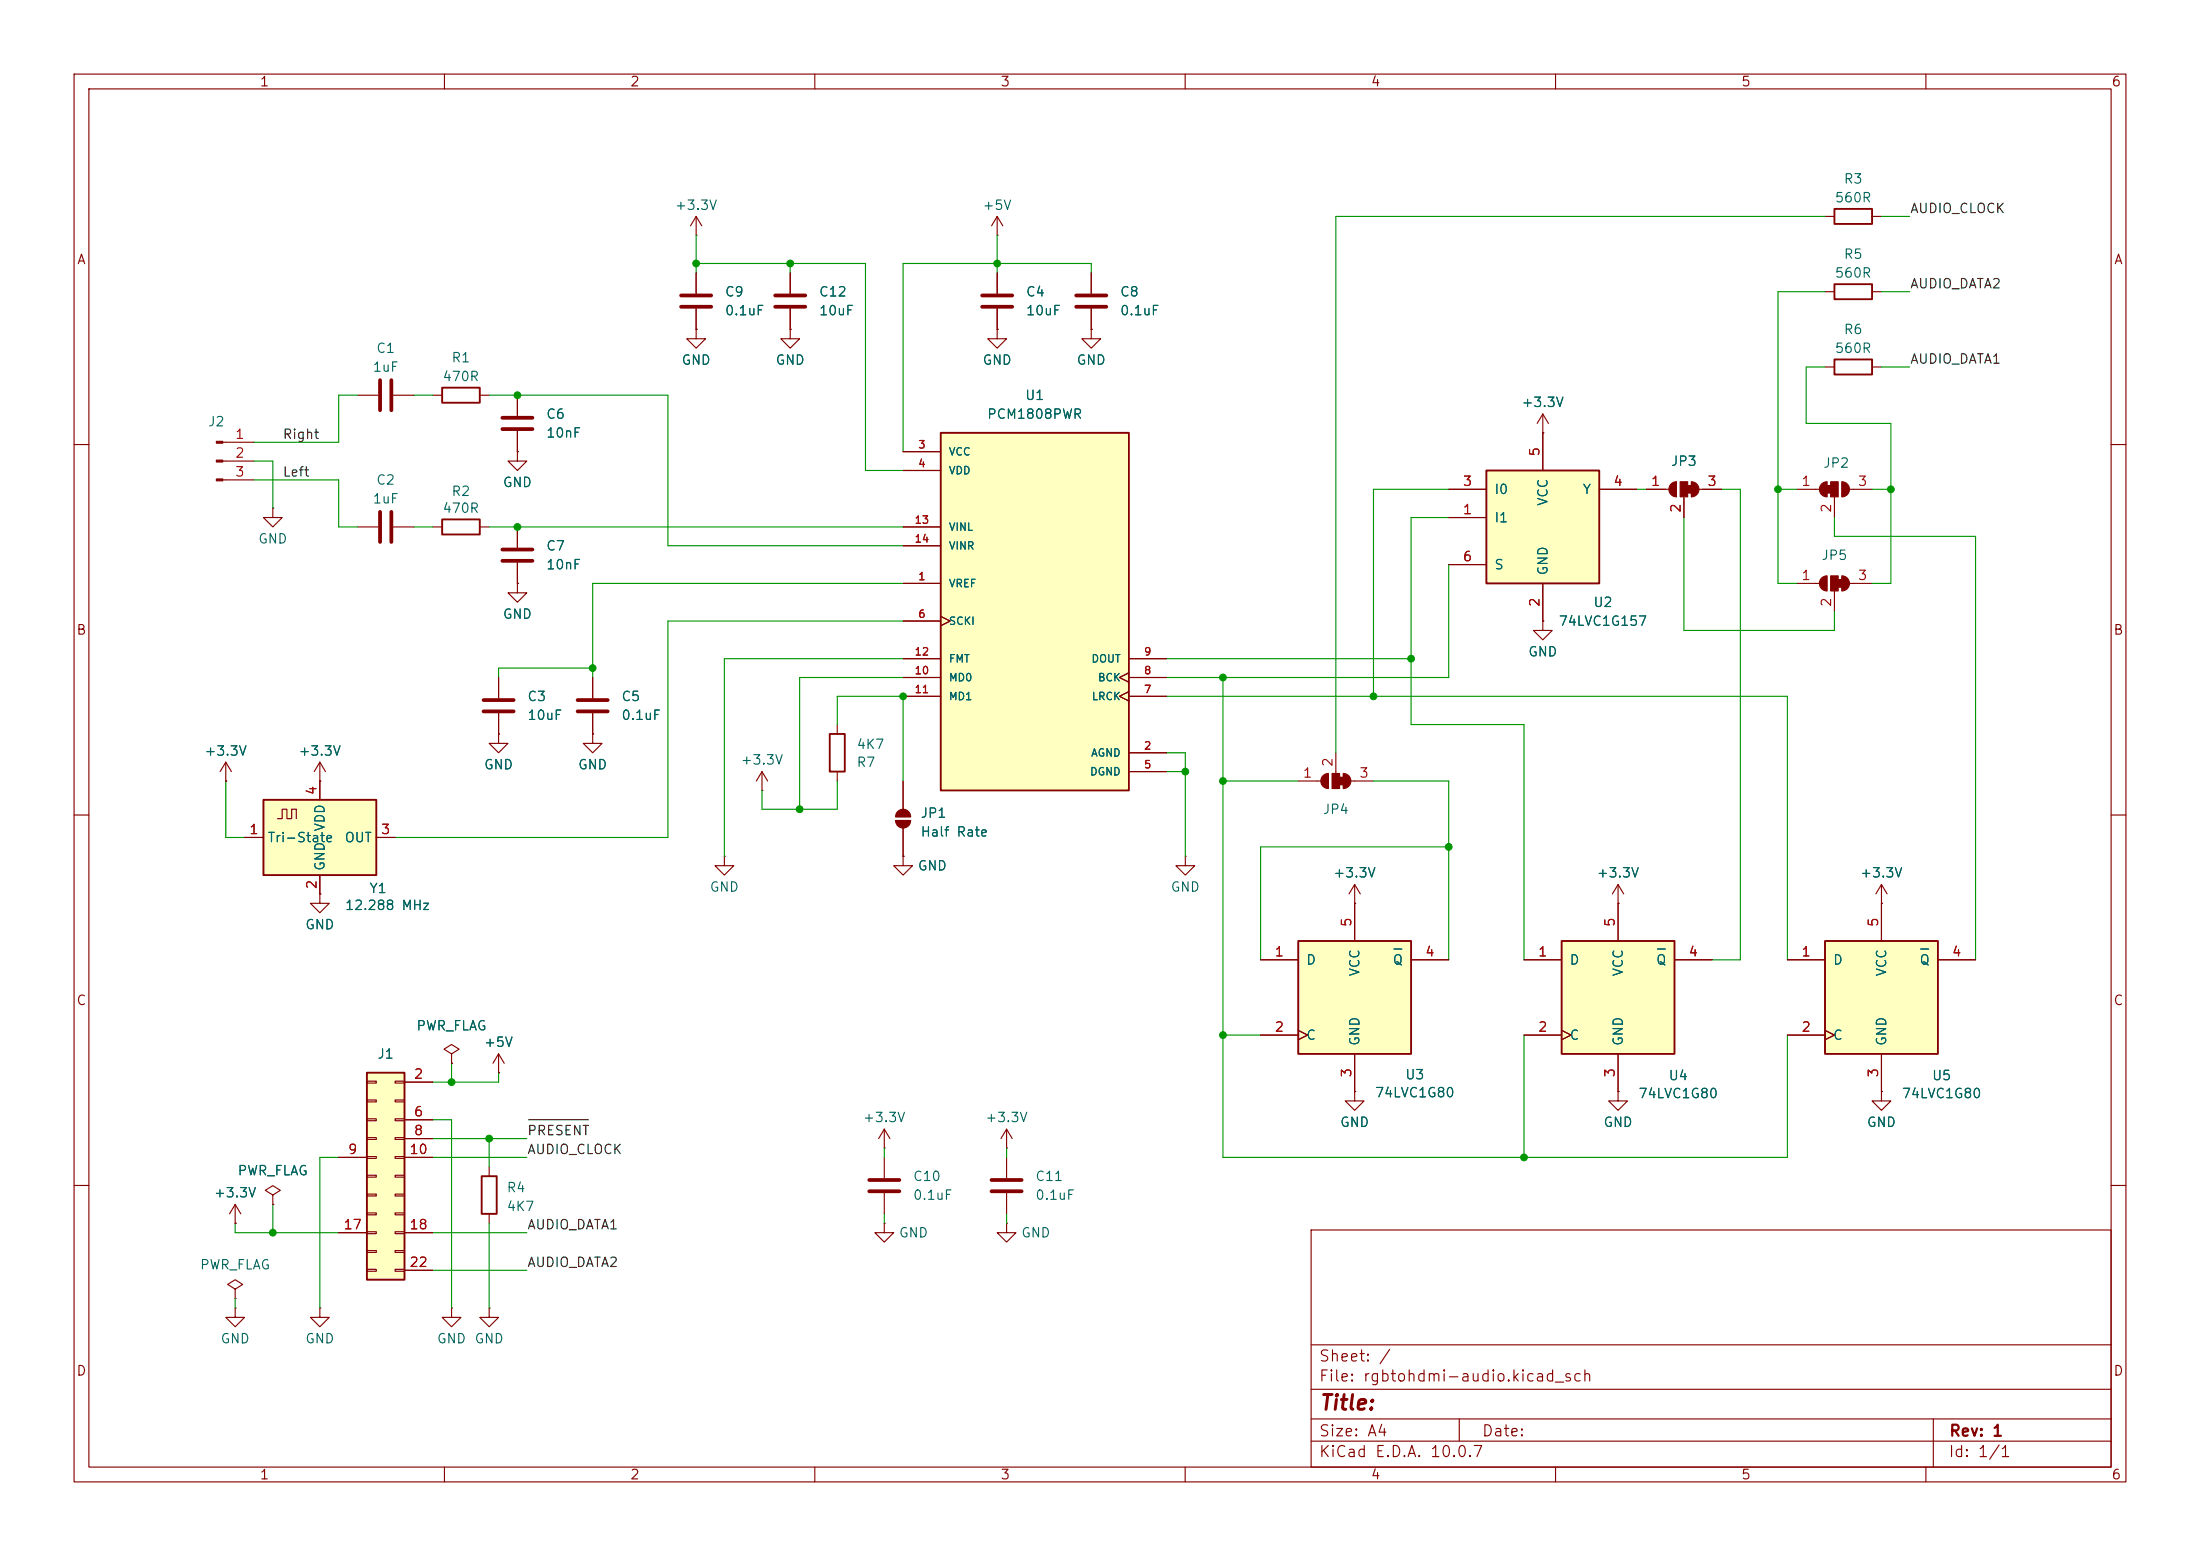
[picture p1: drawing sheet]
<svg xmlns="http://www.w3.org/2000/svg" width="297mm" height="210mm" viewBox="0 0 297 210" stroke-linecap="round" stroke-linejoin="round" font-family="sans-serif">
<g fill="none" stroke="#840000" stroke-width=".15">
<path d="M10 10h277v190h-277zM12 12h273v186h-273zM60 10v2M110 10v2M160 10v2M210 10v2M260 10v2M246.4 39.4h1.2M252.7 39.4h1.3M30.1 59.7h4.2M69.8 53.3v2.8M69.8 58.2v2.8"/>
<path d="M208.3 58.4h.1M208.3 55.9l-.8 1.3M208.3 55.9l.7 1.3M208.3 55.9v2.5M10 60h2M30.1 62.2h4.2M30.1 64.8h4.2M58.4 71.1h1.3M64.8 71.1h1.2M69.8 61v1.2h-1.2l1.2 1.3 1.3-1.3h-1.3M69.8 61h.1M69.8 78.7v1.3h-1.2l1.2 1.3 1.3-1.3h-1.3"/>
<path d="M69.8 78.7h.1M69.8 71.1v2.8M69.8 75.9v2.8M222.2 66h3.1M226.3 65v2.1M227.3 67.1v2.8M228.3 65v2.1M229.4 66h3M242.6 66h3M246.6 65v2.1M247.6 67.1v2.8M248.7 65v2.1"/>
<path d="M249.7 66h3M285 60h2M67.3 99.1v1.2h1.3l-1.3 1.3-1.3-1.3h1.3M67.3 99.1h.1M67.3 91.4v2.8M67.3 96.3v2.8M80 91.4v2.8M80 96.3v2.8M113 97.8v1.3M10 110h2M113 104.1v1.3M120.9 110.2h2"/>
<path d="M120.9 110.7h2M121.9 115.6v1.2h1.3l-1.3 1.3-1.3-1.3h1.3M121.9 115.6h.1M121.9 105.4v3.8M121.9 111.8v3.8M160 115.6v1.2h1.3l-1.3 1.3-1.3-1.3h1.3M160 115.6h.1M175.3 105.4h3M179.3 104.4v2M180.3 101.6v2.8M181.4 104.4v2M182.4 105.4h3"/>
<path d="M218.4 119.4l-.7 1.3M218.4 119.4l.8 1.3M218.4 119.4v2.5M285 110h2M218.4 121.9h.1M10 160h2M31.7 174l1.1-.6-1.1-.7-1 .7 1 .6v1.3M31.7 175.3h.1M135.9 165.1v1.3h1.3l-1.3 1.2-1.3-1.2h1.3M135.9 165.1h.1M177 166h108v32h-108zM285 160h2"/>
<path d="M60 198v2M110 198v2M160 198v2M177 194.5h108M177 191.5h108M177 187.5h108M177 181.5h108M197 191.5v3M210 198v2M260 198v2M261 191.5v6.5"/>
</g>
<g fill="#840000" stroke="#840000" stroke-width=".15">
<path d="M29.2 59.6h.9v.2h-.9z"/>
<path d="M29.2 62.1h.9v.3h-.9z"/>
<path d="M29.2 64.6h.9v.3h-.9z"/>
<path d="M246.6 65.5h.5v1h-.5z"/>
<path d="M245.9 65.3l.4-.2 .3-.1v2.1a1.02 1.02 0 0 1-.9-.7 1.02 1.02 0 0 1 .2-1.1z"/>
<path d="M247.1 65h1.1v2.1h-1.1z"/>
<path d="M248.7 65a1.02 1.02 0 0 1 1 1 1.02 1.02 0 0 1-1 1.1z"/>
<path d="M178.6 104.7l.4-.2 .3-.1v2a1.02 1.02 0 0 1-.9-.6 1.02 1.02 0 0 1 .2-1.1z"/>
<path d="M179.8 104.4h1v2h-1z"/>
<path d="M180.8 104.9h.6v1h-.6z"/>
<path d="M181.4 104.4a1.02 1.02 0 0 1 1 1 1.02 1.02 0 0 1-1 1z"/>
<path d="M225.6 65.3l.4-.2 .3-.1v2.1a1.02 1.02 0 0 1-.9-.7 1.02 1.02 0 0 1 .2-1.1z"/>
<path d="M226.8 65h1v2.1h-1z"/>
<path d="M227.8 65.5h.5v1h-.5z"/>
<path d="M228.3 65a1.02 1.02 0 0 1 1.1 1 1.02 1.02 0 0 1-1.1 1.1z"/>
<path d="M121.2 109.5a1.02 1.02 0 0 1 1.1-.2 1.02 1.02 0 0 1 .6 .9h-2l.1-.4z"/>
<path d="M120.9 110.7h2a1.02 1.02 0 0 1-1 1.1 1.02 1.02 0 0 1-1-1.1z"/>
</g>
<path d="M247.6 38.4h5.1v2h-5.1zM59.7 70.1h5.1v2h-5.1zM112 99.1h2v5h-2z" fill="none" stroke="#840000" stroke-width=".25"/>
<path d="M67.8 56.4h4.1M67.8 57.9h4.1M67.8 74.2h4.1M67.8 75.7h4.1M65.3 94.5h4M65.3 96h4M78 94.5h4M78 96h4" fill="none" stroke="#840000" stroke-width=".51"/>
<path d="M175.3 127h15.2v15.2h-15.2z" fill="#ffffc2"/>
<path d="M175.3 127h15.2v15.2h-15.2z" fill="none" stroke="#840000" stroke-width=".25"/>
<g fill="none" stroke="#840000" stroke-width=".15">
<path d="M170.2 129.5h5.1M170.2 139.7h5.1M175.3 139.1l1.2 .6-1.2 .6M182.9 121.9v5.1M190.5 129.5h5.1M119.4 154.9h.1M119.4 152.4v2.5M119.4 156.2v2.8M119.4 152.4l-.8 1.3M119.4 152.4l.7 1.3M182.9 147.3v1.3h1.2l-1.2 1.3-1.3-1.3h1.3M182.9 147.3h.1"/>
<path d="M182.9 142.2v5.1M218.4 147.3v1.3h1.3l-1.3 1.3-1.2-1.3h1.2M218.4 147.3h.1M119.4 165.1v1.3h1.2l-1.2 1.2-1.3-1.2h1.3M119.4 165.1h.1M119.4 161v2.8"/>
</g>
<path d="M188.2 128.1h1.1" fill="none" stroke="#006464" stroke-width=".15"/>
<path d="M117.3 159.3h4.1M117.3 160.8h4.1" fill="none" stroke="#840000" stroke-width=".51"/>
<path d="M210.8 127h15.3v15.2h-15.3z" fill="#ffffc2"/>
<path d="M210.8 127h15.3v15.2h-15.3z" fill="none" stroke="#840000" stroke-width=".25"/>
<path d="M205.7 129.5h5.1M205.7 139.7h5.1M210.8 139.1l1.3 .6-1.3 .6M218.4 121.9v5.1M226.1 129.5h5M135.9 154.9h.1M135.9 152.4v2.5M135.9 156.2v2.8M135.9 152.4l-.8 1.3M135.9 152.4l.8 1.3M218.4 142.2v5.1M135.9 161v2.8" fill="none" stroke="#840000" stroke-width=".15"/>
<path d="M223.7 128.1h1.1" fill="none" stroke="#006464" stroke-width=".15"/>
<path d="M133.9 159.3h4M133.9 160.8h4" fill="none" stroke="#840000" stroke-width=".51"/>
<path d="M200.7 63.5h15.2v15.2h-15.2z" fill="#ffffc2"/>
<path d="M200.7 63.5h15.2v15.2h-15.2z" fill="none" stroke="#840000" stroke-width=".25"/>
<path d="M208.3 58.4v5.1M195.6 69.9h5.1M195.6 66h5.1M195.6 76.2h5.1M208.3 78.7v5.1M215.9 66h5.1" fill="none" stroke="#840000" stroke-width=".15"/>
<path d="M246.4 127h15.2v15.2h-15.2z" fill="#ffffc2"/>
<path d="M247.6 28.2h5.1v2h-5.1zM247.6 48.5h5.1v2h-5.1zM246.4 127h15.2v15.2h-15.2z" fill="none" stroke="#840000" stroke-width=".25"/>
<g fill="none" stroke="#840000" stroke-width=".15">
<path d="M94 31.8h.1M94 29.2v2.6M94 36.8v2.8M94 29.2l-.8 1.3M94 29.2l.7 1.3M134.6 31.8h.1M134.6 29.2l-.7 1.3M134.6 29.2l.8 1.3M134.6 29.2v2.6M246.4 29.2h1.2M252.7 29.2h1.3M94 44.5v1.2h1.2l-1.2 1.3-1.3-1.3h1.3"/>
<path d="M94 44.5h.1M94 41.7v2.8M246.4 49.5h1.2M252.7 49.5h1.3M242.6 78.7h3M246.6 77.7v2.1M247.6 79.8v2.8M248.7 77.7v2.1M249.7 78.7h3M80 99.1v1.2h1.3l-1.3 1.3-1.3-1.3h1.3M80 99.1h.1M208.3 83.8v1.3h1.2l-1.2 1.3-1.3-1.3h1.3"/>
<path d="M208.3 83.8h.1M97.8 115.6v1.2h1.3l-1.3 1.3-1.3-1.3h1.3M97.8 115.6h.1M102.9 106.7h.1M102.9 104.1l-.8 1.3M102.9 104.1l.7 1.3M102.9 104.1v2.6M182.9 119.4l-.8 1.3M182.9 119.4l.7 1.3M182.9 119.4v2.5M254 119.4v7.6M254 119.4l-.8 1.3"/>
<path d="M254 119.4l.8 1.3M182.9 121.9h.1M241.3 129.5h5.1M241.3 139.7h5.1M246.4 139.1l1.2 .6-1.2 .6M254 121.9h.1M261.6 129.5h5.1M61 142.2l1-.6-1-.6-1.1 .6 1.1 .6v1.3M61 143.5h.1M67.3 144.8h.1M67.3 142.2l-.8 1.3M67.3 142.2l.8 1.3"/>
<path d="M67.3 142.2v2.6M254 147.3v1.3h1.3l-1.3 1.3-1.3-1.3h1.3M254 147.3h.1M254 142.2v5.1M31.7 165.1h.1M31.7 176.5v1.3h1.3l-1.3 1.3-1.2-1.3h1.2M31.7 176.5h.1M31.7 162.6l-.7 1.2M31.7 162.6l.8 1.2M31.7 162.6v2.5M36.8 161.3l1-.6-1-.7-1 .7 1 .6v1.3M36.8 162.6h.1"/>
<path d="M43.2 176.5v1.3h1.2l-1.2 1.3-1.3-1.3h1.3M43.2 176.5h.1"/>
</g>
<path d="M259.3 128.1h1.1" fill="none" stroke="#006464" stroke-width=".15"/>
<g fill="#840000" stroke="#840000" stroke-width=".15">
<path d="M245.9 78l.4-.2 .3-.1v2.1a1.02 1.02 0 0 1-.9-.7 1.02 1.02 0 0 1 .2-1.1z"/>
<path d="M247.1 77.7h1.1v2.1h-1.1z"/>
<path d="M248.2 78.2h.5v1h-.5z"/>
<path d="M248.7 77.7a1.02 1.02 0 0 1 1 1 1.02 1.02 0 0 1-1 1.1z"/>
</g>
<path d="M91.9 39.9h4.1M91.9 41.4h4.1" fill="none" stroke="#840000" stroke-width=".51"/>
<path d="M49.5 144.8h5.1v27.9h-5.1z" fill="#ffffc2"/>
<path d="M59.7 52.3h5.1v2.1h-5.1zM49.5 144.8h5.1v27.9h-5.1zM65 158.8h2.1v5h-2.1z" fill="none" stroke="#840000" stroke-width=".25"/>
<g fill="none" stroke="#840000" stroke-width=".15">
<path d="M48.3 53.3h2.8M53.1 53.3h2.8M58.4 53.3h1.3M64.8 53.3h1.2M43.2 120.7v1.2h1.2l-1.2 1.3-1.3-1.3h1.3M43.2 120.7h.1M45.7 156.2h3.8M49.5 145.9h1.3v.3h-1.3zM49.5 148.5h1.3v.2h-1.3zM49.5 151h1.3v.3h-1.3zM49.5 153.5h1.3v.3h-1.3zM49.5 156.1h1.3v.2h-1.3z"/>
<path d="M49.5 158.6h1.3v.3h-1.3zM53.3 145.9h1.3v.3h-1.3zM53.3 148.5h1.3v.2h-1.3zM53.3 151h1.3v.3h-1.3zM53.3 153.5h1.3v.3h-1.3zM53.3 156.1h1.3v.2h-1.3zM53.3 158.6h1.3v.3h-1.3zM54.6 146.1h3.8M54.6 151.1h3.8M54.6 153.7h3.8M54.6 156.2h3.8M66 157.5v1.3"/>
<path d="M45.7 166.4h3.8M49.5 161.2h1.3v.2h-1.3zM49.5 163.7h1.3v.3h-1.3zM49.5 166.2h1.3v.3h-1.3zM49.5 168.8h1.3v.2h-1.3zM49.5 171.3h1.3v.3h-1.3zM53.3 161.2h1.3v.2h-1.3zM53.3 163.7h1.3v.3h-1.3zM53.3 166.2h1.3v.3h-1.3zM53.3 168.8h1.3v.2h-1.3zM53.3 171.3h1.3v.3h-1.3zM54.6 166.4h3.8"/>
<path d="M54.6 171.5h3.8M61 176.5v1.3h1.2l-1.2 1.3-1.3-1.3h1.3M61 176.5h.1M66 176.5v1.3h-1.2l1.2 1.3 1.3-1.3h-1.3M66 176.5h.1M66 163.8v1.3"/>
</g>
<path d="M51.3 51.3v4.1M52.8 51.3v4.1" fill="none" stroke="#840000" stroke-width=".51"/>
<path d="M35.6 108h15.2v10.1h-15.2z" fill="#ffffc2"/>
<path d="M35.6 108h15.2v10.1h-15.2z" fill="none" stroke="#840000" stroke-width=".25"/>
<g fill="none" stroke="#840000" stroke-width=".15">
<path d="M106.7 36.8v2.8M106.7 44.5v1.2h1.2l-1.2 1.3-1.3-1.3h1.3M106.7 44.5h.1M106.7 41.7v2.8M30.5 105.4h.1M30.5 102.9l-.8 1.2M30.5 102.9l.7 1.2M30.5 102.9v2.5M33 113h2.6M37.5 110.5h.6v-1.3h.6v1.3h.7v-1.3h.6v1.3M43.2 105.4h.1M43.2 102.9v5.1"/>
<path d="M43.2 118.1v2.6M43.2 102.9l-.8 1.2M43.2 102.9l.7 1.2M50.8 113h2.5"/>
</g>
<path d="M104.6 39.9h4.1M104.6 41.4h4.1" fill="none" stroke="#840000" stroke-width=".51"/>
<path d="M127 58.4h25.4v48.3h-25.4z" fill="#ffffc2"/>
<path d="M127 58.4h25.4v48.3h-25.4z" fill="none" stroke="#840000" stroke-width=".25"/>
<g fill="none" stroke="#840000" stroke-width=".15">
<path d="M94 36.8v2.8M106.7 36.8v2.8M134.6 36.8v2.8M147.3 36.8v2.8M69.8 53.3v2.8M69.8 58.2v2.8M94 44.5h.1M94 41.7v2.8M106.7 44.5h.1M106.7 41.7v2.8M134.6 44.5v1.2h1.3l-1.3 1.3-1.3-1.3h1.3M134.6 44.5h.1"/>
<path d="M134.6 41.7v2.8M147.3 44.5v1.2h1.3l-1.3 1.3-1.3-1.3h1.3M147.3 44.5h.1M147.3 41.7v2.8M208.3 58.4h.1M208.3 58.4v5.1M36.8 68.6v1.3h-1.2l1.2 1.2 1.3-1.2h-1.3M36.8 68.6h.1M48.3 71.1h2.8M53.1 71.1h2.8M69.8 78.7h.1M69.8 61h.1"/>
<path d="M69.8 71.1v2.8M69.8 75.9v2.8M121.9 78.7h5.1M121.9 61h5.1M121.9 63.5h5.1M121.9 71.1h5.1M121.9 73.7h5.1M195.6 66h5.1M195.6 69.9h5.1M195.6 76.2h5.1M208.3 78.7v5.1M215.9 66h5.1"/>
<path d="M222.2 66h2.6M227.3 67.3v2.6M229.9 66h2.5M67.3 99.1h.1M67.3 91.4v2.8M67.3 96.3v2.8M80 99.1h.1M80 91.4v2.8M80 96.3v2.8M121.9 83.8h5.1M121.9 94h5.1M121.9 91.4h5.1"/>
<path d="M121.9 88.9h5.1M127 83.2l1.3 .6-1.3 .7M152.4 93.3l-1.3 .7 1.3 .6M152.4 90.8l-1.3 .6 1.3 .7M152.4 94h5.1M152.4 91.4h5.1M152.4 88.9h5.1M208.3 83.8h.1M30.5 105.4h.1M33 113h2.6M43.2 105.4h.1M43.2 105.4v2.6"/>
<path d="M43.2 118.1v2.6M50.8 113h2.5M121.9 115.6h.1M121.9 105.4v3.8M121.9 111.8v3.8M152.4 101.6h5.1M152.4 104.1h5.1M43.2 120.7h.1M170.2 129.5h5.1M170.2 139.7h5.1M175.3 139.1l1.2 .6-1.2 .6M182.9 121.9h.1"/>
<path d="M182.9 121.9v5.1M190.5 129.5h5.1M205.7 129.5h5.1M205.7 139.7h5.1M210.8 139.1l1.3 .6-1.3 .6M218.4 121.9h.1M218.4 121.9v5.1M226.1 129.5h5M241.3 129.5h5.1M241.3 139.7h5.1M246.4 139.1l1.2 .6-1.2 .6M254 121.9h.1"/>
<path d="M254 121.9v5.1M261.6 129.5h5.1M45.7 156.2h3.8M54.6 146.1h3.8M54.6 151.1h3.8M54.6 153.7h3.8M54.6 156.2h3.8M61 143.5h.1M67.3 144.8h.1M182.9 147.3h.1M182.9 142.2v5.1M218.4 147.3h.1"/>
<path d="M218.4 142.2v5.1M254 147.3h.1M254 142.2v5.1M31.7 165.1h.1M36.8 162.6h.1M45.7 166.4h3.8M54.6 166.4h3.8M54.6 171.5h3.8"/>
</g>
<path d="M132.6 39.9h4.1M145.3 39.9h4.1M132.6 41.4h4.1M145.3 41.4h4.1M51.3 69.1v4.1M52.8 69.1v4.1" fill="none" stroke="#840000" stroke-width=".51"/>
<path d="M71.3 151.1h8.1" fill="none" stroke="#0f0f0f" stroke-width=".15"/>
<g fill="none" stroke="#009600" stroke-width=".15">
<path d="M94 35.6h22.8v27.9h5.1M94 31.8v5M106.7 35.6v1.2M134.6 31.8v5M147.3 36.8v-1.2h-25.4v25.4M246.4 39.4h-6.4v39.3h2.6M246.4 29.2h-66.1v72.4M254 39.4h3.8M254 29.2h3.8M48.3 53.3h-2.6v6.4h-11.4M55.9 53.3h2.5M66 53.3h24.2v20.4h31.7"/>
<path d="M246.4 49.5h-2.6v7.7h11.5v21.5h-2.6M254 49.5h3.8M34.3 64.8h11.4v6.3h2.6M34.3 62.2h2.5v6.4M55.9 71.1h2.5M66 71.1h55.9M121.9 78.7h-41.9v12.7M195.6 76.2v15.2h-38.1M195.6 69.9h-5.1v27.9h15.2v31.7M195.6 66h-10.2v28M221 66h1.2M227.3 69.9v15.2h20.3v-2.5"/>
<path d="M232.4 66h2.5v63.5h-3.8M240 66h2.6M247.6 69.9v2.5h19.1v57.1M252.7 66h2.6M80 90.2h-12.7v1.2M113 97.8v-3.8h8.9v11.4M121.9 91.4h-14v17.8M121.9 88.9h-24.1v26.7M121.9 83.8h-31.7v29.2h-36.9M157.5 88.9h33M157.5 94h83.8v35.5M165.1 91.4v64.8h76.2v-16.5"/>
<path d="M30.5 105.4v7.6h2.5M113 105.4v3.8h-10.1v-2.5M157.5 101.6h2.5v14M157.5 104.1h2.5M165.1 105.4h10.2M185.4 105.4h10.2v24.1M195.6 114.3h-25.4v15.2M165.1 139.7h5.1M205.7 139.7v16.5M45.7 156.2h-2.5v20.3M58.4 156.2h12.7M58.4 153.7h12.7"/>
<path d="M58.4 151.1h2.6v25.4M61 143.5v2.6M66 153.7v3.8M67.3 144.8v1.3h-8.9M119.4 154.9v1.3M135.9 154.9v1.3M31.7 165.1v1.3h14M31.7 175.3v1.2M36.8 162.6v3.8M58.4 171.5h12.7M58.4 166.4h12.7M66 165.1v11.4"/>
<path d="M119.4 163.8v1.3M135.9 163.8v1.3"/>
</g>
<path d="M188.2 128.1h1.1M223.7 128.1h1.1M259.3 128.1h1.1" fill="none" stroke="#006464" stroke-width=".15"/>
<g fill="#009600" stroke="#009600" stroke-width=".14">
<circle cx="165.1" cy="139.7" r=".46"/>
<circle cx="165.1" cy="105.4" r=".46"/>
<circle cx="160" cy="104.1" r=".46"/>
<circle cx="165.1" cy="91.4" r=".46"/>
<circle cx="205.7" cy="156.2" r=".46"/>
<circle cx="195.6" cy="114.3" r=".46"/>
<circle cx="134.6" cy="35.6" r=".46"/>
<circle cx="69.8" cy="53.3" r=".46"/>
<circle cx="94" cy="35.6" r=".46"/>
<circle cx="69.8" cy="71.1" r=".46"/>
<circle cx="106.7" cy="35.6" r=".46"/>
<circle cx="121.9" cy="94" r=".46"/>
<circle cx="240" cy="66" r=".46"/>
<circle cx="255.3" cy="66" r=".46"/>
<circle cx="185.4" cy="94" r=".46"/>
<circle cx="190.5" cy="88.9" r=".46"/>
<circle cx="80" cy="90.2" r=".46"/>
<circle cx="107.9" cy="109.2" r=".46"/>
<circle cx="36.8" cy="166.4" r=".46"/>
<circle cx="66" cy="153.7" r=".46"/>
<circle cx="61" cy="146.1" r=".46"/>
</g>
<text font-size="2" fill="#840000" x="178" y="190.8">Title:</text>
<g font-size="1.5" fill="#840000">
<text x="178" y="184.1">Sheet: /</text>
<text x="178" y="186.8">File: rgbtohdmi-audio.kicad_sch</text>
<text x="178" y="197">KiCad E.D.A. 10.0.7</text>
<text x="178" y="194.2">Size: A4</text>
<text x="200" y="194.2">Date:</text>
<text x="263" y="197">Id: 1/1</text>
<text x="263" y="194.2">Rev: 1</text>
</g>
<g font-size="1.3" fill="#840000">
<text x="35" y="12">1</text>
<text x="85" y="12">2</text>
<text x="135" y="12">3</text>
<text x="185" y="12">4</text>
<text x="235" y="12">5</text>
<text x="285" y="12">6</text>
<text x="10.3" y="36">A</text>
<text x="285.3" y="36">A</text>
<text x="10.2" y="86">B</text>
<text x="285.2" y="86">B</text>
<text x="10.2" y="136">C</text>
<text x="285.2" y="136">C</text>
<text x="10.2" y="186">D</text>
<text x="285.2" y="186">D</text>
<text x="35" y="200">1</text>
<text x="85" y="200">2</text>
<text x="135" y="200">3</text>
<text x="185" y="200">4</text>
<text x="235" y="200">5</text>
<text x="285" y="200">6</text>
</g>
<g font-size="1.3" fill="#006464">
<text x="91" y="28.6">+3.3V</text>
<text x="132.6" y="28.6">+5V</text>
<text x="247.6" y="27.6">560R</text>
<text x="248.8" y="25.1">R3</text>
<text x="248.8" y="35.3">R5</text>
<text x="97.8" y="40.3">C9</text>
<text x="110.5" y="40.3">C12</text>
<text x="138.4" y="40.3">C4</text>
<text x="151.1" y="40.3">C8</text>
<text x="247.6" y="37.8">560R</text>
<text x="50.7" y="48">C1</text>
<text x="97.8" y="42.9">0.1uF</text>
<text x="110.5" y="42.9">10uF</text>
<text x="138.4" y="42.9">10uF</text>
<text x="151.1" y="42.9">0.1uF</text>
<text x="247.6" y="48">560R</text>
<text x="248.8" y="45.4">R6</text>
<text x="50.2" y="50.5">1uF</text>
<text x="59.7" y="51.8">470R</text>
<text x="60.9" y="49.2">R1</text>
<text x="91.9" y="49.5">GND</text>
<text x="104.6" y="49.5">GND</text>
<text x="132.6" y="49.5">GND</text>
<text x="145.3" y="49.5">GND</text>
<text x="28" y="57.9">J2</text>
<text x="73.6" y="56.8">C6</text>
<text x="73.6" y="59.4">10nF</text>
<text x="133.2" y="56.8">PCM1808PWR</text>
<text x="138.3" y="54.3">U1</text>
<text x="205.3" y="55.3">+3.3V</text>
<text x="50.7" y="65.7">C2</text>
<text x="225.5" y="63.2">JP3</text>
<text x="246.1" y="63.4">JP2</text>
<text x="50.2" y="68.3">1uF</text>
<text x="59.7" y="69.5">470R</text>
<text x="60.9" y="67.3">R2</text>
<text x="67.8" y="66.1">GND</text>
<text x="201.6" y="70.8">I1</text>
<text x="201.6" y="67">I0</text>
<text x="209.2" y="68.4" transform="rotate(-90 209.2 68.4)">VCC</text>
<text x="213.6" y="67">Y</text>
<text x="34.8" y="73.7">GND</text>
<text x="73.6" y="74.6">C7</text>
<text x="73.6" y="77.2">10nF</text>
<text x="201.6" y="77.2">S</text>
<text x="209.2" y="77.8" transform="rotate(-90 209.2 77.8)">GND</text>
<text x="245.8" y="75.9">JP5</text>
<text x="67.8" y="83.8">GND</text>
<text x="215" y="82.2">U2</text>
<text x="206.2" y="88.9">GND</text>
<text x="210.3" y="84.8">74LVC1G157</text>
<text x="71.1" y="94.9">C3</text>
<text x="83.8" y="94.9">C5</text>
<text x="71.1" y="97.5">10uF</text>
<text x="83.8" y="97.5">0.1uF</text>
<text x="115.6" y="101.4">4K7</text>
<text x="27.5" y="102.3">+3.3V</text>
<text x="40.2" y="102.3">+3.3V</text>
<text x="65.2" y="104.2">GND</text>
<text x="77.9" y="104.2">GND</text>
<text x="99.9" y="103.5">+3.3V</text>
<text x="115.6" y="103.8">R7</text>
<text x="36" y="114">Tri-State</text>
<text x="44.1" y="112.3" transform="rotate(-90 44.1 112.3)">VDD</text>
<text x="46.4" y="114">OUT</text>
<text x="124.2" y="110.7">JP1</text>
<text x="124.2" y="113.2">Half Rate</text>
<text x="178.5" y="110.2">JP4</text>
<text x="44.1" y="117.6" transform="rotate(-90 44.1 117.6)">GND</text>
<text x="123.8" y="117.8">GND</text>
<text x="179.9" y="118.8">+3.3V</text>
<text x="215.5" y="118.8">+3.3V</text>
<text x="251" y="118.8">+3.3V</text>
<text x="41.1" y="125.7">GND</text>
<text x="46.5" y="123.1">12.288 MHz</text>
<text x="49.8" y="120.9">Y1</text>
<text x="95.7" y="120.7">GND</text>
<text x="158" y="120.7">GND</text>
<text x="176.2" y="130.5">D</text>
<text x="183.8" y="131.9" transform="rotate(-90 183.8 131.9)">VCC</text>
<text x="187.9" y="130.5">Q</text>
<text x="211.8" y="130.5">D</text>
<text x="219.4" y="131.9" transform="rotate(-90 219.4 131.9)">VCC</text>
<text x="223.5" y="130.5">Q</text>
<text x="247.4" y="130.5">D</text>
<text x="255" y="131.9" transform="rotate(-90 255 131.9)">VCC</text>
<text x="259" y="130.5">Q</text>
<text x="50.9" y="143.2">J1</text>
<text x="56.1" y="139.4">PWR_FLAG</text>
<text x="65.2" y="141.6">+5V</text>
<text x="176.2" y="140.7">C</text>
<text x="183.8" y="141.3" transform="rotate(-90 183.8 141.3)">GND</text>
<text x="211.8" y="140.7">C</text>
<text x="219.4" y="141.3" transform="rotate(-90 219.4 141.3)">GND</text>
<text x="247.4" y="140.7">C</text>
<text x="255" y="141.3" transform="rotate(-90 255 141.3)">GND</text>
<text x="185.5" y="148.4">74LVC1G80</text>
<text x="189.6" y="146">U3</text>
<text x="221.1" y="148.5">74LVC1G80</text>
<text x="225.2" y="146.1">U4</text>
<text x="256.6" y="148.5">74LVC1G80</text>
<text x="260.7" y="146.1">U5</text>
<text x="116.4" y="151.8">+3.3V</text>
<text x="132.9" y="151.8">+3.3V</text>
<text x="180.8" y="152.4">GND</text>
<text x="216.4" y="152.4">GND</text>
<text x="251.9" y="152.4">GND</text>
<text x="28.8" y="161.9">+3.3V</text>
<text x="32" y="159">PWR_FLAG</text>
<text x="68.3" y="161.2">R4</text>
<text x="123.2" y="159.7">C10</text>
<text x="139.7" y="159.7">C11</text>
<text x="68.3" y="163.8">4K7</text>
<text x="121.3" y="167.3">GND</text>
<text x="123.2" y="162.3">0.1uF</text>
<text x="137.8" y="167.3">GND</text>
<text x="139.7" y="162.3">0.1uF</text>
<text x="26.9" y="171.7">PWR_FLAG</text>
<text x="29.7" y="181.6">GND</text>
<text x="41.1" y="181.6">GND</text>
<text x="58.9" y="181.6">GND</text>
<text x="64" y="181.6">GND</text>
</g>
<g font-size="1.3" fill="#0f0f0f">
<text x="257.8" y="29.1">AUDIO_CLOCK</text>
<text x="257.8" y="39.2">AUDIO_DATA2</text>
<text x="257.8" y="49.4">AUDIO_DATA1</text>
<text x="38.1" y="59.6">Right</text>
<text x="38.1" y="64.6">Left</text>
<text x="71.1" y="153.5">PRESENT</text>
<text x="71.1" y="156.1">AUDIO_CLOCK</text>
<text x="71.1" y="166.2">AUDIO_DATA1</text>
<text x="71.1" y="171.3">AUDIO_DATA2</text>
</g>
<g font-size="1.3" fill="#a90000">
<text x="31.7" y="59.6">1</text>
<text x="31.7" y="62.1">2</text>
<text x="31.7" y="64.6">3</text>
<text x="197.4" y="65.9">3</text>
<text x="208.1" y="61.7" transform="rotate(-90 208.1 61.7)">5</text>
<text x="217.7" y="65.9">4</text>
<text x="222.8" y="65.9">1</text>
<text x="230.4" y="65.9">3</text>
<text x="243.1" y="65.9">1</text>
<text x="250.7" y="65.9">3</text>
<text x="197.4" y="69.7">1</text>
<text x="227.2" y="69.3" transform="rotate(-90 227.2 69.3)">2</text>
<text x="247.5" y="69.3" transform="rotate(-90 247.5 69.3)">2</text>
<text x="197.4" y="76.1">6</text>
<text x="208.1" y="82" transform="rotate(-90 208.1 82)">2</text>
<text x="243.1" y="78.6">1</text>
<text x="247.5" y="82" transform="rotate(-90 247.5 82)">2</text>
<text x="250.7" y="78.6">3</text>
<text x="43" y="107.4" transform="rotate(-90 43 107.4)">4</text>
<text x="175.8" y="105.3">1</text>
<text x="180.2" y="103.6" transform="rotate(-90 180.2 103.6)">2</text>
<text x="183.4" y="105.3">3</text>
<text x="33.6" y="112.9">1</text>
<text x="51.3" y="112.9">3</text>
<text x="43" y="120.1" transform="rotate(-90 43 120.1)">2</text>
<text x="182.7" y="125.2" transform="rotate(-90 182.7 125.2)">5</text>
<text x="218.3" y="125.2" transform="rotate(-90 218.3 125.2)">5</text>
<text x="253.9" y="125.2" transform="rotate(-90 253.9 125.2)">5</text>
<text x="172" y="129.4">1</text>
<text x="192.3" y="129.4">4</text>
<text x="207.5" y="129.4">1</text>
<text x="227.9" y="129.4">4</text>
<text x="243.1" y="129.4">1</text>
<text x="263.4" y="129.4">4</text>
<text x="172" y="139.6">2</text>
<text x="207.5" y="139.6">2</text>
<text x="243.1" y="139.6">2</text>
<text x="55.8" y="145.9">2</text>
<text x="182.7" y="145.5" transform="rotate(-90 182.7 145.5)">3</text>
<text x="218.3" y="145.5" transform="rotate(-90 218.3 145.5)">3</text>
<text x="253.9" y="145.5" transform="rotate(-90 253.9 145.5)">3</text>
<text x="55.8" y="151">6</text>
<text x="55.8" y="153.5">8</text>
<text x="46.9" y="156.1">9</text>
<text x="55.2" y="156.1">10</text>
<text x="46.3" y="166.2">17</text>
<text x="55.2" y="166.2">18</text>
<text x="55.2" y="171.3">22</text>
</g>
<g font-size="1" fill="#a90000">
<text x="123.9" y="60.8">3</text>
<text x="123.9" y="63.3">4</text>
<text x="123.4" y="70.9">13</text>
<text x="123.4" y="73.5">14</text>
<text x="123.9" y="78.6">1</text>
<text x="123.9" y="83.6">6</text>
<text x="123.4" y="88.7">12</text>
<text x="154.4" y="88.7">9</text>
<text x="123.4" y="91.3">10</text>
<text x="123.4" y="93.8">11</text>
<text x="154.4" y="93.8">7</text>
<text x="154.4" y="91.3">8</text>
<text x="154.4" y="101.4">2</text>
<text x="154.4" y="104">5</text>
</g>
<g font-size="1" fill="#006464">
<text x="128" y="61.7">VCC</text>
<text x="128" y="64.3">VDD</text>
<text x="128" y="71.9">VINL</text>
<text x="128" y="74.4">VINR</text>
<text x="128" y="79.5">VREF</text>
<text x="128" y="84.6">SCKI</text>
<text x="128" y="89.7">FMT</text>
<text x="147.3" y="89.7">DOUT</text>
<text x="128" y="92.2">MD0</text>
<text x="128" y="94.7">MD1</text>
<text x="147.3" y="94.7">LRCK</text>
<text x="148.1" y="92.2">BCK</text>
<text x="147.1" y="104.9">DGND</text>
<text x="147.2" y="102.4">AGND</text>
</g>
</svg>
